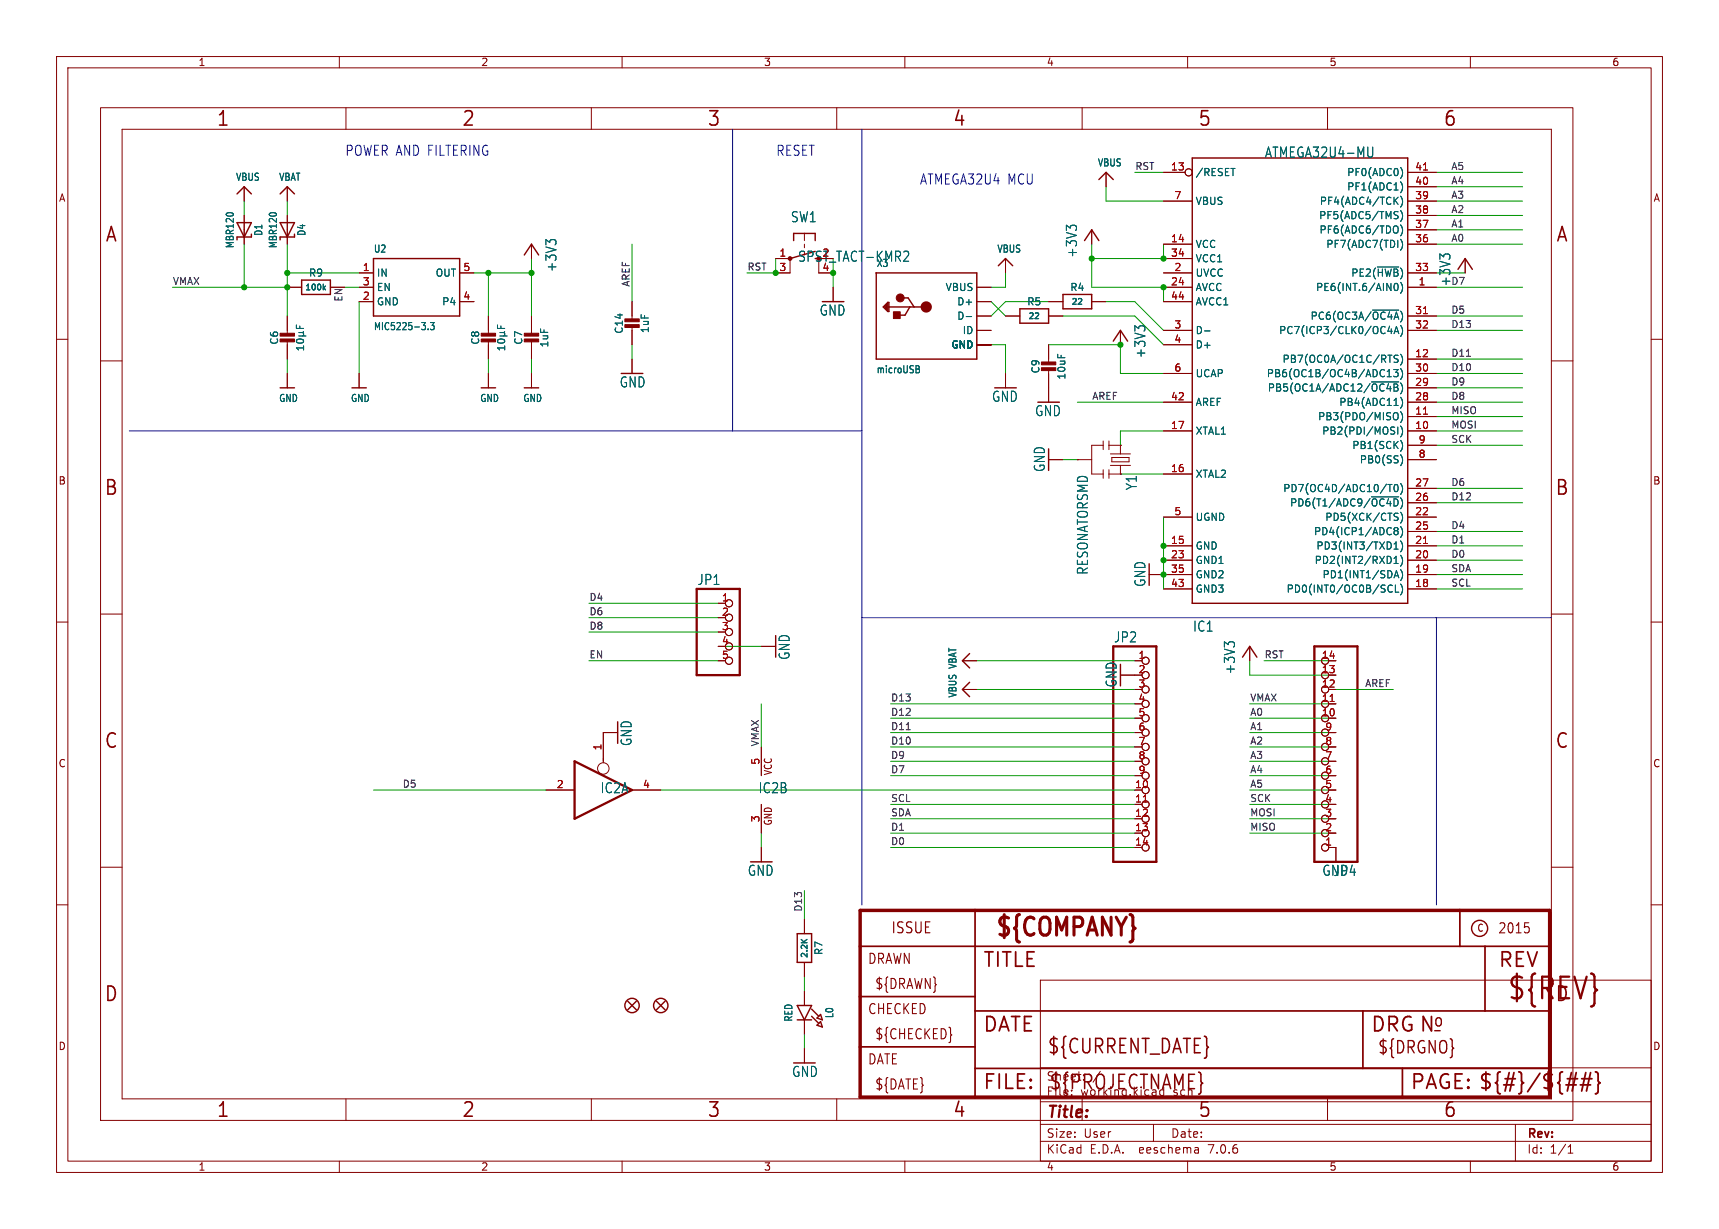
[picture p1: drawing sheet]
<svg xmlns="http://www.w3.org/2000/svg" width="304mm" height="217mm" viewBox="0 0 304 217" stroke-linecap="round" stroke-linejoin="round" font-family="sans-serif">
<g fill="none" stroke="#840000" stroke-width=".18">
<path d="M10 10h284v197.3h-284zM12 12h280v193.3h-280zM17.8 19h260.3v179.1h-260.3zM60 10v2M61.2 19v3.9M104.6 19v3.9M110 10v2M148 19v3.9M160 10v2M191.3 19v3.9M210 10v2M234.7 19v3.9"/>
<path d="M260 10v2M21.6 22.9h252.7v171.4h-252.7zM43.2 33v2.6M43.2 38.1v5.1M50.8 33v2.6M50.8 38.1v5.1M195.6 30.5v2.5M205.7 30.5h3.8M205.7 35.6h5.1M248.9 30.5h5.1M248.9 38.1h5.1M248.9 35.6h5.1"/>
<path d="M248.9 33h5.1M10 60h2M50.8 55.9v3.3M50.8 50.8h2.5M58.4 50.8h2.6M63.5 53.3h2.5M63.5 50.8h2.5M63.5 48.3h2.5M81.3 53.3h2.5M81.3 48.3h2.5M86.4 55.9v3.3M94 43.2v2.5"/>
<path d="M94 55.9v3.3M111.8 53.3v3.3M111.8 57.7v3.3M137.2 45.7h2.5v2.6h-2.5M142.2 41.3v1.2M142.2 43.2v.6M144.8 45.7v2.6h2.5M147.3 50.8v2.5M172.7 53.3h2.6M172.7 50.8h2.6M172.7 55.9h2.6M172.7 58.4h2.6"/>
<path d="M177.8 45.7v2.6M177.8 55.9h2.5M185.4 53.3h2.6M185.4 55.9h2.6M193 53.3h2.6M193 40.6v2.6M198.1 58.4v2.6M205.7 53.3h5.1M205.7 50.8h5.1M205.7 48.3h5.1M205.7 43.2h5.1M205.7 58.4h5.1"/>
<path d="M205.7 45.7h5.1M248.9 50.8h5.1M248.9 55.9h5.1M248.9 48.3h5.1M248.9 43.2h5.1M248.9 58.4h5.1M248.9 40.6h5.1M259.1 45.7v2.6M292 60h2M17.8 63.8h3.8M50.8 60.2v3.3M50.8 66v2.6"/>
<path d="M63.5 66v2.6M86.4 60.2v3.3M86.4 66v2.6M94 60.2v3.3M94 66v2.6M111.8 63.5v2.5M172.7 61h2.6M177.8 66v2.6M185.4 61v3.3M185.4 65.3v5.8M195.1 78.7h-2.1v5.1h2.1M195.1 78v1.5"/>
<path d="M196.1 78.7h2M196.1 78v1.5M198.1 78.7h.1M198.1 78.7v1.6M205.7 76.2h5.1M205.7 71.1h5.1M205.7 66h5.1M205.7 61h5.1M248.9 76.2h5.1M248.9 73.7h5.1M248.9 63.5h5.1M248.9 71.1h5.1"/>
<path d="M248.9 68.6h5.1M248.9 66h5.1M248.9 78.7h5.1M274.3 63.8h3.8M185.4 81.3h2.6M190.5 81.3h.1M190.5 81.3h2.5M195.1 83.1v1.5M196.1 83.8h2M196.1 83.1v1.5M196.3 80.3h3.6M196.3 82.3h3.6"/>
<path d="M196.6 80.9h3v.8h-3zM198.1 83.8h.1M198.1 82.3v1.5M205.7 96.5h5.1M205.7 83.8h5.1M205.7 99.1h5.1M205.7 91.4h5.1M248.9 96.5h5.1M248.9 99.1h5.1M248.9 91.4h5.1M248.9 94h5.1M248.9 88.9h5.1"/>
<path d="M248.9 86.4h5.1M248.9 81.3h5.1M10 110h2M17.8 108.6h3.8M127 116.8h1.3M127 106.7h1.3M127 111.8h1.3M134.6 114.3h2.6M170.2 116.8h2.5M198.1 119.4h2.6M200.7 116.8h1.2M203.2 101.6h7.6"/>
<path d="M205.7 104.1h5.1M221 114.3v2.5M234.9 119.4h1.3M234.9 116.8h1.3M248.9 104.1h5.1M248.9 101.6h5.1M274.3 108.6h3.8M292 110h2M96.5 139.7h5.1M109.2 129.5h-2.5v5.4M111.8 139.7h5M134.6 132.1v5.1"/>
<path d="M170.2 121.9h2.5M200.7 127h1.2M200.7 121.9h1.2M200.7 137.2h1.2M200.7 134.6h1.2M200.7 132.1h1.2M200.7 129.5h1.2M234.9 127h1.3M234.9 124.5h1.3M234.9 121.9h1.3M234.9 139.7h1.3M234.9 137.2h1.3"/>
<path d="M234.9 134.6h1.3M234.9 132.1h1.3M234.9 129.5h1.3M10 160h2M17.8 153.4h3.8M134.6 142.2v5.1M134.6 149.9v2.5M234.9 149.9h1.3v2.5M234.9 147.3h1.3M234.9 144.8h1.3M234.9 142.2h1.3M274.3 153.4h3.8"/>
<path d="M292 160h2M142.2 162.6v2.5M142.2 170.2v2.5M142.2 175.3v2.5M184 173.3h108v32h-108zM61.2 194.3v3.8M104.6 194.3v3.8M142.2 180.3v2.6M142.2 185.4v2.6M148 194.3v3.8M184 198.8h108M184 194.8h108"/>
<path d="M184 188.8h108M191.3 194.3v3.8M204 198.8v3M234.7 194.3v3.8M268 198.8v6.5M60 205.3v2M110 205.3v2M160 205.3v2M184 201.8h108M210 205.3v2M211.8 203l.1 .9M211.9 203.8l-.1 .1"/>
<path d="M211.9 203.3h-.1M260 205.3v2M277.3 203.9h.8M277.3 202.8l.4-.4v1.5"/>
<circle cx="210.2" cy="30.5" r=".63"/>
<circle cx="128.9" cy="106.7" r=".63"/>
<circle cx="128.9" cy="109.2" r=".63"/>
<circle cx="128.9" cy="111.8" r=".63"/>
<circle cx="128.9" cy="114.3" r=".63"/>
<circle cx="128.9" cy="116.8" r=".63"/>
<circle cx="202.6" cy="119.4" r=".63"/>
<circle cx="202.6" cy="116.8" r=".63"/>
<circle cx="234.3" cy="119.4" r=".63"/>
<circle cx="234.3" cy="116.8" r=".63"/>
<circle cx="106.7" cy="135.9" r="1.02"/>
<circle cx="202.6" cy="124.5" r=".63"/>
<circle cx="202.6" cy="121.9" r=".63"/>
<circle cx="202.6" cy="132.1" r=".63"/>
<circle cx="202.6" cy="129.5" r=".63"/>
<circle cx="202.6" cy="127" r=".63"/>
<circle cx="202.6" cy="137.2" r=".63"/>
<circle cx="202.6" cy="139.7" r=".63"/>
<circle cx="202.6" cy="134.6" r=".63"/>
<circle cx="234.3" cy="121.9" r=".63"/>
<circle cx="234.3" cy="132.1" r=".63"/>
<circle cx="234.3" cy="127" r=".63"/>
<circle cx="234.3" cy="124.5" r=".63"/>
<circle cx="234.3" cy="129.5" r=".63"/>
<circle cx="234.3" cy="139.7" r=".63"/>
<circle cx="234.3" cy="134.6" r=".63"/>
<circle cx="234.3" cy="137.2" r=".63"/>
<circle cx="202.6" cy="144.8" r=".63"/>
<circle cx="202.6" cy="149.9" r=".63"/>
<circle cx="202.6" cy="147.3" r=".63"/>
<circle cx="202.6" cy="142.2" r=".63"/>
<circle cx="234.3" cy="149.9" r=".63"/>
<circle cx="234.3" cy="144.8" r=".63"/>
<circle cx="234.3" cy="142.2" r=".63"/>
<circle cx="234.3" cy="147.3" r=".63"/>
</g>
<g fill="none" stroke="#840000" stroke-width=".25">
<path d="M41.9 34.3l1.3-1.3 1.2 1.3M41.9 39.4h2.5l-1.2 2.5zM49.5 39.4h2.6l-1.3 2.5zM49.5 34.3l1.3-1.3 1.3 1.3M194.3 31.7l1.3-1.2 1.2 1.2M210.8 27.9h38.1v78.8h-38.1zM44.4 41.4v.5h-2.5M52.1 41.4v.5h-2.6M53.3 49.5h5.1v2.6h-5.1zM66 45.7h15.3v10.2h-15.3zM92.7 45.1l1.3-1.9 1.2 1.9M140.3 42.5v-1.2h3.8v1.2"/>
<path d="M144.1 44.4l-4.4 1.3M154.9 48.3h17.8v15.2h-17.8v-15.2M156.4 54.3l.4-.4v.8l-.2-.2v-.2M157 53.5h.2v1.6h-.2l-.8-.8zM157 53.5v1.4M157.2 54.3h6.6M159.6 52.7h1l1 1.6M160.9 54.3l-.9 1.4h-1.2M176.5 47l1.3-1.3 1.3 1.3M180.3 54.6h5.1v2.5h-5.1zM188 52.1h5v2.5h-5zM191.8 42.5l1.2-1.9 1.3 1.9"/>
<path d="M257.8 47.6l1.3-1.9 1.2 1.9M49.5 68.6h2.6M62.2 68.6h2.6M85.1 68.6h2.5M92.7 68.6h2.5M196.8 60.3l1.3-1.9 1.3 1.9M171.4 115.6l-1.2 1.2 1.2 1.3M219.7 116.2l1.3-1.9 1.2 1.9M171.4 120.6l-1.2 1.3 1.2 1.3M111 177l1.5 1.6M112.5 177l-1.5 1.6M116.1 177l1.5 1.6"/>
<path d="M117.6 177l-1.5 1.6M141 165.1h2.5v5.1h-2.5zM141 177.8h2.5l-1.3 2.5zM143.5 178.4l1.3 1.3M143.5 179.7l1.3 1.3M141 180.3h2.5M144.5 180l.6-.6 .3 .9zM144.5 181.3l.6-.6 .3 .9z"/>
<circle cx="111.8" cy="177.8" r="1.27"/>
<circle cx="116.8" cy="177.8" r="1.27"/>
<circle cx="261.6" cy="164.2" r="1.42"/>
</g>
<path d="M152.1 161h121.9v33h-121.9z" fill="none" stroke="#840000" stroke-width=".61"/>
<path d="M152.1 176.2h20.3M152.1 167.3h121.9M172.4 161v33M172.4 178.8h101.6M241 178.8v10.1M258.1 161v6.3M262.6 167.3v11.5M152.1 185.1h20.3M172.4 188.9h101.6M248 188.9v5.1" fill="none" stroke="#840000" stroke-width=".3"/>
<path d="M276.9 191.8h1.8M277.1 190.8h1.9M278.7 189.7l-.7 3.2M279.4 191.8h1.9M279.7 190.8h1.8M280.4 189.7l-.7 3.2M281.3 189.7l-.8 3.2M282.1 189.5l.4 .2 .1 .2v1.2l.3 .4-.3 .3v1.2l-.1 .3-.4 .1" fill="none" stroke="#840000" stroke-width=".32"/>
<path d="M269.6 163.2h.7M270.3 163.9a.72 .72 0 0 1 0 .9v.1M168.2 182.9l.1 .1-.1 .1" fill="none" stroke="#840000" stroke-width=".19"/>
<g fill="none" stroke="#006464" stroke-width=".18">
<path d="M189.4 39.9h.8M217.7 29.8h.7M242.7 26v1.4l-.1 .3-.5 .1M246.7 35.4l.5 .7M246.7 37.4l.5 .1M247 38.1l.2 .2-.2 .4M247.2 34.9l-.7 .7M247.6 37.2a1.46 1.46 0 0 1 0 2M247.6 39.8a1.46 1.46 0 0 1 0 1.9M247.7 29.7a1.49 1.49 0 0 1 0 1.8M247.7 32.2a1.49 1.49 0 0 1 0 1.8M247.7 34.7a1.47 1.47 0 0 1-.1 1.9"/>
<path d="M52.4 57.5v.6h1.3M52.8 59.4h1.3M52.8 58.8h.7M53 57.7v.4M53.5 58.8l.2 .2v.2l-.2 .2M53.7 58.6l-.2 .2M75.7 58.2v.1M76.1 57h.7l-.4 .5 .3 .1v.6l-.1 .1-.5-.1M88 57.5v.6h1.2M88.4 59.4h1.3M88.4 58.8h.7M88.6 57.7v.4"/>
<path d="M89.1 58.8l.1 .2v.2l-.1 .2M89.2 58.6l-.1 .2M97.2 42.9l-.7-.5v.9M97.4 42.4h.7M160.4 44.4l.3 .4-.1 .4-.9 1h1M170.8 56h1M189.2 40.3l-.6-.5v1M201.3 58.1l-.6-.5v.9M201.5 57.7h.8M213 58.5h1M242.7 54.8h4.6M243.5 47.2h3.8"/>
<path d="M245.7 57.7l-.3 .9h.8M246 58.2v.8M246.5 59l.4-1.3 .4 1.3M246.6 50.2l.2-.1a.68 .68 0 0 1 .4 .6 .68 .68 0 0 1-.4 .7l-.2-.1-.1-.4zM246.6 58.6h.6M247 40a.9 .9 0 0 1 0 1.2M247.6 42.3a1.46 1.46 0 0 1 0 1.9M247.7 50a1.47 1.47 0 0 1-.1 1.9M247.7 57.6a1.47 1.47 0 0 1-.1 1.9M255.3 45.4l-.7-.5v.9M255.5 45h.7M52.5 60.1a.75 .75 0 0 1 1.2 .3 .72 .72 0 0 1-1.3-.1z"/>
<path d="M53.7 61.5h-1.3l.4 .4M53.7 61.2v.7M88 60.1a.75 .75 0 0 1 1.2 .3 .72 .72 0 0 1-1.2-.1zM89.2 61.2v.7M89.2 61.5h-1.2l.3 .4M162 64.7l.5 .1v.2l-.2 .3M162 65.3h.3M162.3 65.3l.3 .2-.1 .3-.5 .1M242.5 67.5h4.8M245.3 66.6h.7M245.3 65.7l.4-.4v1.3M245.4 62.8h.7"/>
<path d="M246.4 65.3h.8l-.4 .5 .4 .2v.5l-.2 .1-.6-.1M246.7 73a.43 .43 0 0 1 .5 .4v.4a.43 .43 0 0 1-.5 .4M247.2 75.5v1.3M247.2 62.9l-.5-.1-.1 .1v.4l.5 .2 .1 .3-.2 .3-.5-.1M247.6 62.6a1.46 1.46 0 0 1 0 2M247.6 65.2a1.46 1.46 0 0 1 0 1.9M247.6 67.7a1.46 1.46 0 0 1 0 1.9M247.6 70.2a1.46 1.46 0 0 1 0 2M247.6 72.8a1.46 1.46 0 0 1 0 1.9M247.6 75.3a1.46 1.46 0 0 1 0 2M247.6 77.9a1.46 1.46 0 0 1 0 1.9M242.5 87.9h4.8"/>
<path d="M245.4 85.7h.7M245.8 85.7v1.2M246.5 93.5l.2-.2 .4 .1 .1 .2-.2 .2M246.5 99.6h.7M246.5 98.7l.4-.3v1.2M246.5 97.1h.7M246.5 93.6l.2 .2M246.6 85.8l.2-.1a.68 .68 0 0 1 .4 .6 .68 .68 0 0 1-.4 .6l-.2-.1-.1-.3zM246.6 96.1l.3-.3v1.3M246.7 90.7l.5 .1M246.7 93.8h.3M246.7 93.8l-.2 .3"/>
<path d="M247 91.4l.2 .3-.2 .3M247 93.8l.2 .3v.3l-.5 .2-.2-.3M247.6 85.5a1.46 1.46 0 0 1 0 1.9M247.6 93.1a1.46 1.46 0 0 1 0 1.9M247.6 95.6a1.46 1.46 0 0 1 0 2M247.6 98.2a1.46 1.46 0 0 1 0 1.9M247.7 80.5a1.49 1.49 0 0 1 0 1.8M247.7 90.6a1.47 1.47 0 0 1-.1 1.9M217.2 114l-.7-.5v.9M217.4 113.6h.7M245.5 104.5l.3 .2 .4-.1M246.2 103.6l-.4-.2-.3 .2"/>
<path d="M246.5 102.2l.4-1.3 .4 1.3M246.6 101.8h.6M246.7 103.4v1.3h.6M247.6 100.7a1.46 1.46 0 0 1 0 2M247.6 103.3a1.46 1.46 0 0 1 0 1.9"/>
</g>
<path d="M57.3 50.9l.2 .4M57.5 50.6l-.3 .4" fill="none" stroke="#006464" stroke-width=".2"/>
<g fill="#840000" stroke="#840000" stroke-width=".18">
<path d="M184.1 65h2.6v.5h-2.6z"/>
<path d="M184.1 64h2.6v.5h-2.6z"/>
<path d="M158 55.1h1.2v1.2h-1.2z"/>
<path d="M110.5 57.4h2.5v.5h-2.5z"/>
<path d="M110.5 56.4h2.5v.5h-2.5z"/>
<path d="M85.1 59.9h2.5v.6h-2.5z"/>
<path d="M85.1 58.9h2.5v.5h-2.5z"/>
<path d="M92.7 59.9h2.5v.6h-2.5z"/>
<path d="M92.7 58.9h2.5v.5h-2.5z"/>
<path d="M49.5 59.9h2.6v.6h-2.6z"/>
<path d="M49.5 58.9h2.6v.5h-2.6z"/>
<circle cx="159.2" cy="52.7" r=".7"/>
<circle cx="139.7" cy="45.7" r=".33"/>
</g>
<path d="M123.2 104.1h7.6v15.3h-7.6zM196.8 114.3h7.7v38.1h-7.7zM232.4 114.3h7.6v38.1h-7.6zM101.6 134.6l10.2 5.1-10.2 5.1z" fill="none" stroke="#840000" stroke-width=".41"/>
<path d="M251.7 30.1h.7M251.7 55.5h.7M251.7 73.2h.7M251.7 96.1h.7M235.2 124h.7M202.2 141.8h.7" fill="none" stroke="#a90000" stroke-width=".18"/>
<circle cx="163.8" cy="54.3" r=".5" fill="none" stroke="#840000" stroke-width="1"/>
<path d="M259.3 63h.7M160.2 129h.8" fill="none" stroke="#0f0f0f" stroke-width=".18"/>
<path d="M129.5 22.9v53.3M152.4 22.9v137.1M22.9 76.2h129.5M152.4 109.2h121.9M254 109.2v50.8" fill="none" stroke="#0000c2" stroke-width=".18"/>
<g fill="none" stroke="#009600" stroke-width=".18">
<path d="M43.2 35.6v2.5M50.8 35.6v2.5M195.6 33v2.6h10.1M200.7 30.5h5M254 38.1h15.2M254 30.5h15.2M254 35.6h15.2M254 33h15.2M30.5 50.8h20.3M43.2 43.2v7.6M50.8 48.3h12.7M50.8 43.2v12.7"/>
<path d="M61 50.8h2.5M63.5 53.3v12.7M83.8 48.3h10.2M86.4 48.3v7.6M94 45.7v10.2M111.8 43.2v10.1M137.2 45.7v2.6h-5.1M147.3 45.7v5.1M175.3 53.3l2.5 2.6M177.8 48.3v2.5h-2.5M185.4 53.3h-7.6l-2.5 2.6M188 55.9h12.7l5 5.1"/>
<path d="M193 43.2v7.6h12.7v2.5M195.6 53.3h5.1l5 5.1M205.7 43.2v2.5h-12.7M254 50.8h15.2M254 48.3h5.1M254 40.6h15.2M254 55.9h15.2M254 58.4h15.2M254 43.2h15.2M50.8 63.5v2.5M86.4 63.5v2.5M94 63.5v2.5"/>
<path d="M111.8 61v2.5M175.3 61h2.5v5M185.4 61h12.7v5h7.6M190.5 71.1h15.2M205.7 76.2h-7.6v2.5M254 66h15.2M254 71.1h15.2M254 76.2h15.2M254 73.7h15.2M254 78.7h15.2M254 63.5h15.2M254 68.6h15.2"/>
<path d="M188 81.3h2.5M198.1 83.8h7.6M205.7 91.4v12.7M254 96.5h15.2M254 99.1h15.2M254 94h15.2M254 88.9h15.2M254 86.4h15.2M104.1 116.8h22.9M104.1 109.2h22.9M104.1 111.8h22.9M104.1 106.7h22.9"/>
<path d="M127 114.3h7.6M172.7 116.8h28M221 116.8v2.6h15.2M223.5 116.8h12.7M254 104.1h15.2M254 101.6h15.2M66 139.7h30.5M116.8 139.7h83.9M134.6 124.5v7.6M157.5 127h43.2M157.5 137.2h43.2M157.5 134.6h43.2"/>
<path d="M157.5 132.1h43.2M157.5 124.5h43.2M157.5 129.5h43.2M172.7 121.9h28M221 127h15.2M221 137.2h15.2M221 134.6h15.2M221 139.7h15.2M221 132.1h15.2M221 124.5h15.2M221 129.5h15.2M236.2 121.9h10.2"/>
<path d="M134.6 147.3v2.6M142.2 157.5v5.1M157.5 147.3h43.2M157.5 144.8h43.2M157.5 149.9h43.2M157.5 142.2h43.2M221 147.3h15.2M221 144.8h15.2M221 142.2h15.2M142.2 172.7v2.6M142.2 182.9v2.5"/>
</g>
<g fill="#009600" stroke="#009600" stroke-width=".18">
<circle cx="205.7" cy="50.8" r=".46"/>
<circle cx="198.1" cy="61" r=".46"/>
<circle cx="205.7" cy="45.7" r=".46"/>
<circle cx="193" cy="45.7" r=".46"/>
<circle cx="205.7" cy="99.1" r=".46"/>
<circle cx="205.7" cy="96.5" r=".46"/>
<circle cx="50.8" cy="48.3" r=".46"/>
<circle cx="50.8" cy="50.8" r=".46"/>
<circle cx="205.7" cy="101.6" r=".46"/>
<circle cx="147.3" cy="48.3" r=".46"/>
<circle cx="137.2" cy="48.3" r=".46"/>
<circle cx="86.4" cy="48.3" r=".46"/>
<circle cx="94" cy="48.3" r=".46"/>
<circle cx="43.2" cy="50.8" r=".46"/>
</g>
<text font-size="5.3" fill="#840000" x="266.4" y="177.3">${REV}</text>
<text font-size="4.4" fill="#840000" x="175.7" y="166.3">${COMPANY}</text>
<g font-size="3.5" fill="#840000">
<text x="38.2" y="22.7">1</text>
<text x="81.6" y="22.7">2</text>
<text x="125" y="22.7">3</text>
<text x="168.4" y="22.7">4</text>
<text x="211.8" y="22.7">5</text>
<text x="255.1" y="22.7">6</text>
<text x="18.5" y="43.1">A</text>
<text x="275" y="43.1">A</text>
<text x="18.3" y="87.9">B</text>
<text x="274.9" y="87.9">B</text>
<text x="18.3" y="132.7">C</text>
<text x="274.9" y="132.7">C</text>
<text x="173.7" y="171.4">TITLE</text>
<text x="264.8" y="171.4">REV</text>
<text x="18.3" y="177.4">D</text>
<text x="274.9" y="177.4">D</text>
<text x="173.7" y="182.9">DATE</text>
<text x="242.3" y="182.9">DRG N</text>
<text x="185.1" y="186.7">${CURRENT_DATE}</text>
<text x="38.2" y="197.9">1</text>
<text x="81.6" y="197.9">2</text>
<text x="125" y="197.9">3</text>
<text x="168.4" y="197.9">4</text>
<text x="173.7" y="193">FILE:</text>
<text x="185.4" y="193">${PROJECTNAME}</text>
<text x="211.8" y="197.9">5</text>
<text x="249.3" y="193">PAGE: ${#}/${##}</text>
<text x="255.1" y="197.9">6</text>
</g>
<g font-size="3" fill="#840000">
<text x="253.4" y="181.9">o</text>
<text x="243.5" y="186.6">${DRGNO}</text>
</g>
<text font-size="2.8" fill="#840000" x="185" y="198.2">Title:</text>
<text font-size="2.7" fill="#840000" x="157.5" y="165.3">ISSUE</text>
<g font-size="2.5" fill="#0000c2">
<text x="61" y="27.7">POWER AND FILTERING</text>
<text x="137.2" y="27.7">RESET</text>
<text x="162.6" y="32.8">ATMEGA32U4 MCU</text>
</g>
<g font-size="2.5" fill="#006464">
<text x="223.6" y="28.1">ATMEGA32U4-MU</text>
<text x="139.8" y="39.5">SW1</text>
<text x="190.6" y="45.7" transform="rotate(-90 190.6 45.7)">+3V3</text>
<text x="98.6" y="48.2" transform="rotate(-90 98.6 48.2)">+3V3</text>
<text x="256.7" y="50.7" transform="rotate(-90 256.7 50.7)">+3V3</text>
<text x="144.8" y="56">GND</text>
<text x="202.8" y="63.4" transform="rotate(-90 202.8 63.4)">+3V3</text>
<text x="109.5" y="68.7">GND</text>
<text x="175.3" y="71.3">GND</text>
<text x="182.9" y="73.8">GND</text>
<text x="185" y="83.6" transform="rotate(-90 185 83.6)">GND</text>
<text x="201.2" y="86.8" transform="rotate(-90 201.2 86.8)">Y1</text>
<text x="192.6" y="101.7" transform="rotate(-90 192.6 101.7)">RESONATORSMD</text>
<text x="123.2" y="103.6">JP1</text>
<text x="202.8" y="103.9" transform="rotate(-90 202.8 103.9)">GND</text>
<text x="196.9" y="113.8">JP2</text>
<text x="210.9" y="111.9">IC1</text>
<text x="139.8" y="116.8" transform="rotate(-90 139.8 116.8)">GND</text>
<text x="218.6" y="119.3" transform="rotate(-90 218.6 119.3)">+3V3</text>
<text x="197.7" y="121.7" transform="rotate(-90 197.7 121.7)">GND</text>
<text x="111.9" y="132" transform="rotate(-90 111.9 132)">GND</text>
<text x="106.1" y="140.5">IC2A</text>
<text x="134" y="140.5">IC2B</text>
<text x="132.1" y="155.1">GND</text>
<text x="233.7" y="155.1">GND</text>
<text x="235.7" y="155.1">JP4</text>
<text x="140" y="190.6">GND</text>
</g>
<g font-size="2.5" fill="#840000">
<text x="141" y="46.5">SPST_TACT-KMR2</text>
<text x="264.8" y="165.3">2015</text>
<text x="153.4" y="170.7">DRAWN</text>
<text x="153.4" y="179.6">CHECKED</text>
<text x="154.6" y="175.2">${DRAWN}</text>
<text x="154.6" y="184">${CHECKED}</text>
<text x="153.4" y="188.5">DATE</text>
<text x="154.6" y="192.9">${DATE}</text>
</g>
<g font-size="2.1" fill="#840000">
<text x="185" y="191.3">Sheet:</text>
<text x="193.2" y="191.3">/</text>
<text x="185" y="194">File:</text>
<text x="191" y="194">working.kicad_sch</text>
<text x="185" y="201.4">Size:</text>
<text x="191.6" y="201.4">User</text>
<text x="207" y="201.4">Date:</text>
<text x="270" y="201.6">Rev:</text>
<text x="185" y="204.2">KiCad</text>
<text x="192.7" y="204.2">E.D.A.</text>
<text x="201.6" y="204.2">eeschema</text>
<text x="213.9" y="204.2">7.0.6</text>
<text x="270" y="204.2">Id:</text>
<text x="274" y="204.2">1/1</text>
</g>
<g font-size="1.8" fill="#840000">
<text x="35" y="11.9">1</text>
<text x="85" y="11.9">2</text>
<text x="135" y="11.9">3</text>
<text x="185" y="11.9">4</text>
<text x="235" y="11.9">5</text>
<text x="285" y="11.9">6</text>
<text x="10.3" y="35.9">A</text>
<text x="292.3" y="35.9">A</text>
<text x="10.3" y="85.9">B</text>
<text x="292.2" y="85.9">B</text>
<text x="10.3" y="135.9">C</text>
<text x="136.7" y="137.2" transform="rotate(-90 136.7 137.2)">VCC</text>
<text x="292.2" y="135.9">C</text>
<text x="136.7" y="146.1" transform="rotate(-90 136.7 146.1)">GND</text>
<text x="261.1" y="165">C</text>
<text x="10.3" y="185.9">D</text>
<text x="292.2" y="185.9">D</text>
<text x="35" y="207.2">1</text>
<text x="85" y="207.2">2</text>
<text x="135" y="207.2">3</text>
<text x="185" y="207.2">4</text>
<text x="235" y="207.2">5</text>
<text x="285" y="207.2">6</text>
</g>
<g font-size="1.8" fill="#006464">
<text x="194" y="29.6">VBUS</text>
<text x="41.6" y="32.2">VBUS</text>
<text x="49.2" y="32.2">VBAT</text>
<text x="211.3" y="31.3">/RESET</text>
<text x="238.1" y="33.9">PF1(ADC1)</text>
<text x="238.1" y="31.3">PF0(ADC0)</text>
<text x="46.6" y="41.8" transform="rotate(-90 46.6 41.8)">D1</text>
<text x="54.2" y="41.8" transform="rotate(-90 54.2 41.8)">D4</text>
<text x="211.3" y="36.4">VBUS</text>
<text x="233.2" y="39">PF5(ADC5/TMS)</text>
<text x="233.2" y="41.5">PF6(ADC6/TDO)</text>
<text x="233.3" y="36.4">PF4(ADC4/TCK)</text>
<text x="41.5" y="44" transform="rotate(-90 41.5 44)">MBR120</text>
<text x="49.2" y="44" transform="rotate(-90 49.2 44)">MBR120</text>
<text x="66" y="44.9">U2</text>
<text x="154.9" y="47.4">X3</text>
<text x="176.2" y="44.9">VBUS</text>
<text x="211.3" y="44">VCC</text>
<text x="211.3" y="46.6">VCC1</text>
<text x="234.4" y="44">PF7(ADC7(TDI)</text>
<text x="54.5" y="49.1">R9</text>
<text x="66.5" y="49.1">IN</text>
<text x="66.5" y="51.7">EN</text>
<text x="76.9" y="49.1">OUT</text>
<text x="167.1" y="51.7">VBUS</text>
<text x="189.2" y="51.7">R4</text>
<text x="211.3" y="49.1">UVCC</text>
<text x="211.3" y="51.7">AVCC</text>
<text x="232.6" y="51.7">PE6(INT.6/AIN0)</text>
<text x="238.8" y="49.1">PE2(~{HWB})</text>
<text x="66" y="58.6">MIC5225-3.3</text>
<text x="66.5" y="54.2">GND</text>
<text x="78.1" y="54.2">P4</text>
<text x="110.3" y="59.1" transform="rotate(-90 110.3 59.1)">C14</text>
<text x="114.9" y="59" transform="rotate(-90 114.9 59)">1uF</text>
<text x="169.2" y="54.2">D+</text>
<text x="169.2" y="56.7">D-</text>
<text x="170.1" y="59.3">ID</text>
<text x="181.5" y="54.2">R5</text>
<text x="211.3" y="59.3">D-</text>
<text x="211.3" y="54.2">AVCC1</text>
<text x="226.1" y="59.3">PC7(ICP3/CLK0/OC4A)</text>
<text x="231.6" y="56.7">PC6(OC3A/~{OC4A})</text>
<text x="49.4" y="61.1" transform="rotate(-90 49.4 61.1)">C6</text>
<text x="84.9" y="61.1" transform="rotate(-90 84.9 61.1)">C8</text>
<text x="92.6" y="61.1" transform="rotate(-90 92.6 61.1)">C7</text>
<text x="97.1" y="61.5" transform="rotate(-90 97.1 61.5)">1uF</text>
<text x="168.1" y="61.8">GND</text>
<text x="211.3" y="61.8">D+</text>
<text x="226.7" y="64.4">PB7(OC0A/OC1C/RTS)</text>
<text x="49.2" y="71.3">GND</text>
<text x="61.9" y="71.3">GND</text>
<text x="84.8" y="71.3">GND</text>
<text x="92.4" y="71.3">GND</text>
<text x="154.9" y="66.2">microUSB</text>
<text x="184" y="66.1" transform="rotate(-90 184 66.1)">C9</text>
<text x="188.6" y="67.2" transform="rotate(-90 188.6 67.2)">10uF</text>
<text x="211.3" y="72">AREF</text>
<text x="211.3" y="66.9">UCAP</text>
<text x="223.9" y="66.9">PB6(OC1B/OC4B/ADC13)</text>
<text x="224.1" y="69.4">PB5(OC1A/ADC12/~{OC4B})</text>
<text x="236.7" y="72">PB4(ADC11)</text>
<text x="211.3" y="77.1">XTAL1</text>
<text x="233" y="74.5">PB3(PDO/MISO)</text>
<text x="233.7" y="77.1">PB2(PDI/MOSI)</text>
<text x="239" y="79.6">PB1(SCK)</text>
<text x="240.3" y="82.1">PB0(SS)</text>
<text x="211.3" y="84.7">XTAL2</text>
<text x="226.8" y="87.2">PD7(OC4D/ADC10/T0)</text>
<text x="228" y="89.8">PD6(T1/ADC9/~{OC4D})</text>
<text x="211.3" y="92.3">UGND</text>
<text x="232.2" y="94.8">PD4(ICP1/ADC8)</text>
<text x="234.2" y="92.3">PD5(XCK/CTS)</text>
<text x="211.3" y="97.4">GND</text>
<text x="211.3" y="99.9">GND1</text>
<text x="232.4" y="99.9">PD2(INT2/RXD1)</text>
<text x="232.7" y="97.4">PD3(INT3/TXD1)</text>
<text x="211.3" y="102.5">GND2</text>
<text x="211.3" y="105">GND3</text>
<text x="227.4" y="105">PD0(INT0/OC0B/SCL)</text>
<text x="233.8" y="102.5">PD1(INT1/SDA)</text>
<text x="169.3" y="123.5" transform="rotate(-90 169.3 123.5)">VBUS VBAT</text>
<text x="145.6" y="169" transform="rotate(-90 145.6 169)">R7</text>
<text x="140.3" y="180.8" transform="rotate(-90 140.3 180.8)">RED</text>
<text x="147.5" y="180.1" transform="rotate(-90 147.5 180.1)">L0</text>
</g>
<g font-size="1.8" fill="#a90000">
<text x="207" y="30.2">13</text>
<text x="207.6" y="35.3">7</text>
<text x="250.1" y="35.3">39</text>
<text x="250.1" y="32.8">40</text>
<text x="250.1" y="30.2">41</text>
<text x="250.1" y="40.4">37</text>
<text x="250.1" y="37.8">38</text>
<text x="137.7" y="45.5">1</text>
<text x="145.3" y="45.5">2</text>
<text x="207" y="42.9">14</text>
<text x="207" y="45.5">34</text>
<text x="250.1" y="42.9">36</text>
<text x="64.1" y="48">1</text>
<text x="64.1" y="53.1">2</text>
<text x="64.1" y="50.5">3</text>
<text x="81.8" y="53.1">4</text>
<text x="81.8" y="48">5</text>
<text x="137.7" y="48">3</text>
<text x="145.3" y="48">4</text>
<text x="207" y="50.5">24</text>
<text x="207" y="53.1">44</text>
<text x="207.6" y="48">2</text>
<text x="250.1" y="48">33</text>
<text x="250.8" y="50.5">1</text>
<text x="207.6" y="58.2">3</text>
<text x="250.1" y="55.6">31</text>
<text x="250.1" y="58.2">32</text>
<text x="207.6" y="60.7">4</text>
<text x="207.6" y="65.8">6</text>
<text x="250.1" y="63.2">12</text>
<text x="250.1" y="65.8">30</text>
<text x="207" y="70.9">42</text>
<text x="250.1" y="70.9">28</text>
<text x="250.1" y="68.3">29</text>
<text x="207" y="75.9">17</text>
<text x="250.1" y="75.9">10</text>
<text x="250.1" y="73.4">11</text>
<text x="207" y="83.6">16</text>
<text x="250.8" y="81">8</text>
<text x="250.8" y="78.5">9</text>
<text x="250.1" y="88.6">26</text>
<text x="250.1" y="86.1">27</text>
<text x="207.6" y="91.2">5</text>
<text x="250.1" y="91.2">22</text>
<text x="250.1" y="93.7">25</text>
<text x="207" y="96.3">15</text>
<text x="207" y="98.8">23</text>
<text x="207" y="101.3">35</text>
<text x="250.1" y="101.3">19</text>
<text x="250.1" y="98.8">20</text>
<text x="250.1" y="96.3">21</text>
<text x="127.6" y="106.4">1</text>
<text x="207" y="103.9">43</text>
<text x="250.1" y="103.9">18</text>
<text x="127.6" y="109">2</text>
<text x="127.6" y="111.5">3</text>
<text x="127.6" y="114">4</text>
<text x="127.6" y="116.6">5</text>
<text x="201.2" y="116.6">1</text>
<text x="201.2" y="119.1">2</text>
<text x="233.6" y="119.1">13</text>
<text x="233.6" y="116.6">14</text>
<text x="201.2" y="121.7">3</text>
<text x="201.2" y="124.2">4</text>
<text x="233.6" y="124.2">11</text>
<text x="233.6" y="121.7">12</text>
<text x="201.2" y="126.7">5</text>
<text x="201.2" y="129.3">6</text>
<text x="201.2" y="131.8">7</text>
<text x="233.6" y="126.7">10</text>
<text x="234.2" y="131.8">8</text>
<text x="234.2" y="129.3">9</text>
<text x="106.4" y="132.8" transform="rotate(-90 106.4 132.8)">1</text>
<text x="134.4" y="135.3" transform="rotate(-90 134.4 135.3)">5</text>
<text x="201.2" y="134.4">8</text>
<text x="201.2" y="136.9">9</text>
<text x="234.2" y="136.9">6</text>
<text x="234.2" y="134.4">7</text>
<text x="98.4" y="139.4">2</text>
<text x="113.6" y="139.4">4</text>
<text x="200.6" y="139.4">10</text>
<text x="200.6" y="142">11</text>
<text x="234.2" y="142">4</text>
<text x="234.2" y="139.4">5</text>
<text x="134.4" y="145.5" transform="rotate(-90 134.4 145.5)">3</text>
<text x="200.6" y="144.5">12</text>
<text x="200.6" y="147.1">13</text>
<text x="200.6" y="149.6">14</text>
<text x="234.2" y="149.6">1</text>
<text x="234.2" y="147.1">2</text>
<text x="234.2" y="144.5">3</text>
</g>
<g font-size="1.7" fill="#0f0f0f">
<text x="200.7" y="30.1">RST</text>
<text x="256.5" y="30.1">A5</text>
<text x="256.5" y="35.2">A3</text>
<text x="256.5" y="32.7">A4</text>
<text x="256.5" y="37.8">A2</text>
<text x="256.5" y="40.3">A1</text>
<text x="132.1" y="47.9">RST</text>
<text x="256.5" y="42.8">A0</text>
<text x="30.5" y="50.5">VMAX</text>
<text x="60.6" y="53.4" transform="rotate(-90 60.6 53.4)">EN</text>
<text x="111.4" y="50.8" transform="rotate(-90 111.4 50.8)">AREF</text>
<text x="256.5" y="50.5">D7</text>
<text x="256.5" y="55.5">D5</text>
<text x="256.5" y="58.1">D13</text>
<text x="256.5" y="63.2">D11</text>
<text x="256.5" y="65.7">D10</text>
<text x="193" y="70.8">AREF</text>
<text x="256.5" y="70.8">D8</text>
<text x="256.5" y="68.2">D9</text>
<text x="256.5" y="75.9">MOSI</text>
<text x="256.5" y="73.3">MISO</text>
<text x="256.5" y="78.4">SCK</text>
<text x="256.5" y="86">D6</text>
<text x="256.5" y="88.6">D12</text>
<text x="256.5" y="93.6">D4</text>
<text x="256.5" y="96.2">D1</text>
<text x="256.5" y="101.3">SDA</text>
<text x="256.5" y="98.7">D0</text>
<text x="104.1" y="106.3">D4</text>
<text x="256.5" y="103.8">SCL</text>
<text x="104.1" y="111.4">D8</text>
<text x="104.1" y="108.9">D6</text>
<text x="104.1" y="116.5">EN</text>
<text x="223.5" y="116.5">RST</text>
<text x="157.5" y="124.1">D13</text>
<text x="221" y="124.1">VMAX</text>
<text x="241.3" y="121.6">AREF</text>
<text x="157.5" y="129.2">D11</text>
<text x="157.5" y="126.7">D12</text>
<text x="157.5" y="131.7">D10</text>
<text x="221" y="131.7">A2</text>
<text x="221" y="129.2">A1</text>
<text x="221" y="126.7">A0</text>
<text x="134.3" y="132.1" transform="rotate(-90 134.3 132.1)">VMAX</text>
<text x="157.5" y="136.8">D7</text>
<text x="157.5" y="134.3">D9</text>
<text x="221" y="134.3">A3</text>
<text x="221" y="136.8">A4</text>
<text x="71.1" y="139.4">D5</text>
<text x="157.5" y="141.9">SCL</text>
<text x="221" y="139.4">A5</text>
<text x="221" y="141.9">SCK</text>
<text x="157.5" y="149.5">D0</text>
<text x="157.5" y="144.4">SDA</text>
<text x="157.5" y="147">D1</text>
<text x="221" y="147">MISO</text>
<text x="221" y="144.4">MOSI</text>
<text x="141.9" y="161.3" transform="rotate(-90 141.9 161.3)">D13</text>
</g>
<g font-size="1.4" fill="#006464">
<text x="53.8" y="51.6">100k</text>
<text x="181.7" y="56.7">22</text>
<text x="189.3" y="54.2">22</text>
<text x="143.1" y="169.6" transform="rotate(-90 143.1 169.6)">2.2K</text>
</g>
</svg>
